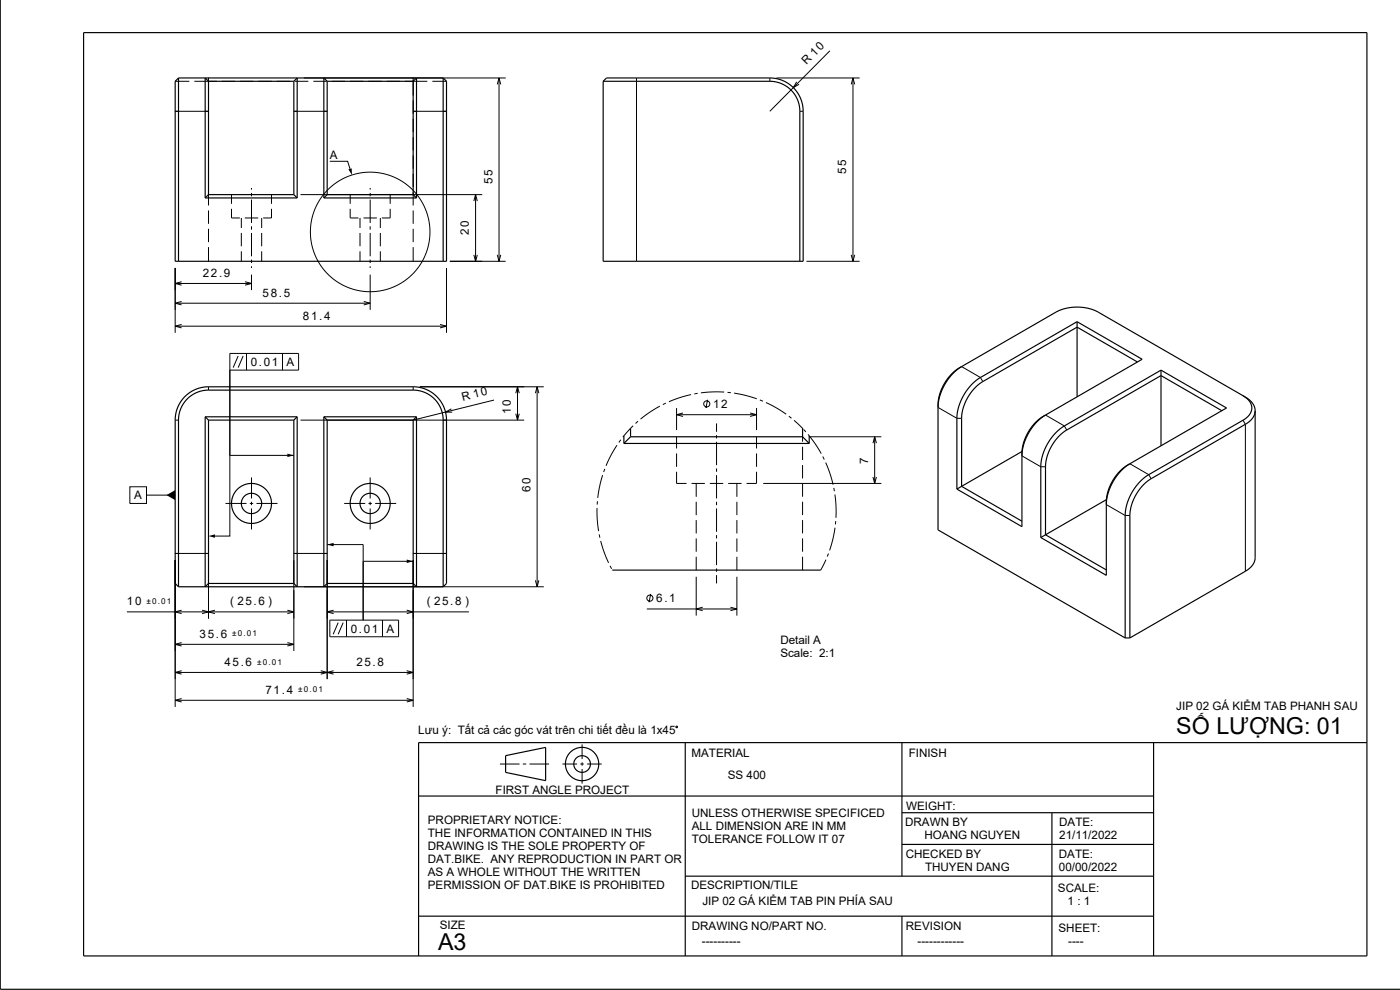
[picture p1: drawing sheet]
<svg xmlns="http://www.w3.org/2000/svg" width="420mm" height="297mm" viewBox="0 0 420 297" stroke-linecap="round" stroke-linejoin="round" font-family="sans-serif">
<g fill="none" stroke="#000" stroke-width=".3">
<path d="M248.9 15.3l-18 18.1M52.5 33.4h10.2M52.6 24.4h4.2M58.3 24.4h6.7M62.6 23.3v5.3M62.6 30.1v4M62.6 35.6v4M66.5 24.4h4M72 24.4h4M77.5 24.4h4M83 24.4h4M88.1 33.4h10.2"/>
<path d="M88.5 24.4h4M91.2 23.4h60.5M94 24.4h4M99.5 24.4h4M105 24.4h4M110.5 24.4h4M116 24.4h4M121.5 24.4h6.7M123.9 33.4h10.2M124 23.3v5.3M124 30.1v4M124 35.6v4"/>
<path d="M129.7 24.4h4.3M149.2 25.3l.5-1.9 .5 1.9M149.7 23.4v55M191 23.4v55M230.9 23.4v1M232.9 23.4h25M239 24.6l-1 1.7 1.7-1M239.9 33.4h1.1M255.4 25.3l.5-1.9 .5 1.9M255.9 23.4v55M62.6 41.1v4M62.6 46.6v4"/>
<path d="M62.6 52.1v4M62.6 57.6v4M69.5 58.4v2.7M75.5 56.4v.5M75.5 57.9v1M75.5 59.9v7M81.5 58.4v2.7M90.2 58.4h54.5M99 48.4h5.3l.7 2.3M105.1 58.4v2.7M111.1 56.4v.5M111.1 57.9v1"/>
<path d="M111.1 59.9v7M117.1 58.4v2.7M124 41.1v4M124 46.6v4M124 52.1v4M124 57.6v4M142.7 58.4v20M62.6 63.1v4M62.6 68.6v4M62.6 74.1v4.3M69.5 62.6v2.8h2.5M72.4 65.4v3"/>
<path d="M72.4 69.9v4M72.4 75.4v3M73.5 65.4h4M75.5 67.9v1M75.5 69.9v7M75.5 77.9v1M75.5 79.9v.5M78.5 65.4v3M78.5 69.9v4M78.5 75.4v3M81.5 62.6v2.8h-2.5M105.1 62.6v2.8h2.5"/>
<path d="M108 65.4v3M108 69.9v4M108 75.4v3M109.1 65.4h4M111.1 67.9v1M111.1 69.9v7M111.1 77.9v1M111.1 79.9v.5M114.1 65.4v3M114.1 69.9v4M114.1 75.4v3M117.1 62.6v2.8h-2.5"/>
<path d="M124 63.1v4M124 68.6v4M124 74.1v4.3M135 78.4h16.7M142.2 76.5l.5 1.9 .5-1.9M142.2 60.3l.5-1.9 .5 1.9M149.2 76.5l.5 1.9 .5-1.9M241.9 78.4h16M255.4 76.5l.5 1.9 .5-1.9M52.6 80.4v19.5M52.6 97.9h81.4M52.6 85h22.9"/>
<path d="M52.6 91h58.5M54.5 97.3l-1.9 .6 1.9 .5M54.5 84.5l-1.9 .5 1.9 .6M54.5 90.4l-1.9 .6 1.9 .5M73.5 84.5l2 .5-2 .6M75.5 82.4v4.6M109.1 90.4l2 .6-2 .5M111.1 82.4v10.6M132 97.3l2 .6-2 .5M134 80.4v19.5M62.6 116v1M71.5 106.8l-1.5 3.5"/>
<path d="M73 106.8l-1.5 3.5M74 106v5M84.8 106v5M124 116v1M126 116h37.1M154.7 118l.6-2 .5 2M155.3 116v10M160.6 118l.5-2 .6 2M161.1 116v60M207.3 118.4l-3.4 .9-3.2 1.2M209.3 118l-1 .2M212.3 119.9l-.5 2.5"/>
<path d="M217.3 117.6h-3.5l-3.5 .3M218.3 117.7l1 .1M220.2 117.9l3.5 .7 3.3 1M228 120l.9 .4M288.5 110l5.6 3.2 .7 1.3M52.6 126h1M88.2 136.6h-19.2v-30.6h20.6v5h-20.6v49.8h-4.5M90.2 126h67.1M135.4 122.7l-1.7 .9 2 .1M148.2 120l-24.2 6M154.7 124.1l.6 1.9 .5-1.9M185.1 133.6l-1.8 3-1.5 3.1"/>
<path d="M186.2 131.9l-.5 .8M189.9 127.7l-3 3.4M191.4 126.4l-.7 .6M198 121.8l-2.8 1.7-3 2.2M199.8 120.9l-.9 .5M203 122.4v6.6M203 131v3.5M203 136v4M203 124.4h24M204.9 123.9l-1.9 .5 1.9 .5M215 127v2.5M215 130.5v1"/>
<path d="M215 132.5v7M225 123.9l2 .5-2 .5M227 122.4v6.6M227 131v3.5M227 136v4M229.8 120.8l3.1 1.6 3 1.9M236.7 124.9l.7 .6M238.2 126.1l2.6 2.4M240.8 128.5v.1M240.8 128.5v4M240.8 134v4M240.8 139.5v4"/>
<path d="M241.1 128.8l.7 .8M242.4 130.3l2.1 2.8 1.9 3M242.8 131h21.6M246.8 137l.5 .9M247.7 138.8l1.3 3.2 .9 3.4M261.9 133l.5-2 .5 2M262.4 131v14M281.4 122.2l5.7 3.3h1.4M306.6 136.8l5.6 3.2h1.5M313.7 124.5l5.6 3.3 .7 1.2M339 139.1l5.6 3.3 .7 1.2M372.9 126.1l.7 1.2v44.1"/>
<path d="M39 146h5v5h-5zM44 148.5h8.6M67.7 151h6.3M75 151h1M75.5 143.2v6.3M75.5 150.5v1M75.5 152.5v6.3M77 151h6.3M103.3 151h6.3M110.6 151h1M111.1 143.2v6.3M111.1 150.5v1"/>
<path d="M111.1 152.5v6.3M112.6 151h6.3M179.1 152.4l.1 3.2 .4 3.7M179.2 150.4v1M180.8 142.5l-1 3.7-.5 3.2M181.4 140.7l-.3 .9M203 141.5v3.5h3M207.5 145h4M208.9 145v4M208.9 150.5v4M208.9 156v4M213 145h4"/>
<path d="M215 140.5v1M215 142.5v7M215 150.5v1M215 152.5v7M218.5 145h4M221.1 145v4M221.1 150.5v4M221.1 156v4M227 141.5v3.5h-3M229 145h35.4M240.8 145v4M240.8 150.5v4"/>
<path d="M240.8 156v4M250.1 146.4l.2 1M250.5 148.3l.3 3.5v3.5M250.5 158.3l-.6 3.5-1 3.3M250.7 156.3l-.1 1M261.9 143.1l.5 1.9 .5-1.9M331.9 151.4l5.7 3.2h1.4M52.5 166h10.2M52.6 168v44.1M62.6 168v17.6M88.1 166h10.2M88.2 168v27.3"/>
<path d="M91.2 176h71.9M98.2 168v35.7M98.2 163.4h10.8v22.6M109 168.4h15M123.9 166h10.2M124 168v44.1M160.6 174.1l.5 1.9 .6-1.9M179.8 160.3l.2 1M180.2 162.3l1.1 3.6 1.3 3M183 169.7l.5 .9M183.7 170.9v.1M195.2 178.2l-.5 2.5"/>
<path d="M208.9 161.5v4M208.9 167v4M208.9 173v11.7M215 160.5v1M215 162.5v7M215 170.5v1M215 172.5v2.5M221.1 161.5v4M221.1 167v4M221.1 173v11.7M240.8 161.5v4M240.8 167v4"/>
<path d="M247.8 167.9l-1.6 3.1M248.5 166.1l-.3 .9M38.1 183.6h50.1M52.6 193.3h35.6M54.5 183l-1.9 .6 1.9 .5M54.5 192.8l-1.9 .5 1.9 .5M60.6 183l2 .6-2 .5M64.5 183l-1.9 .6 1.9 .5M86.2 192.8l2 .5-2 .5M86.2 183l2 .6-2 .5M98.2 183.6h42.5M99 186h20.6v5h-20.6z"/>
<path d="M100.1 183l-1.9 .6 1.9 .5M101.5 186.8l-1.5 3.5M103 186.8l-1.5 3.5M104 186v5M114.7 186v5M122 183l2 .6-2 .5M194 182.7h27.1M210.8 182.2l-1.9 .5 1.9 .5M219.1 182.2l2 .5-2 .5M52.6 201.7h71.4M52.6 210.1h71.4M54.5 201.2l-1.9 .5 1.9 .5"/>
<path d="M54.5 209.6l-1.9 .5 1.9 .5M96.2 201.2l2 .5-2 .5M100.1 201.2l-1.9 .5 1.9 .5M122 209.6l2 .5-2 .5M122 201.2l2 .5-2 .5M202.8 218l.3-.2 .2 .4-.4 .1zM150 229.2h5.9M156.9 229.2h1M158.9 229.2h5.8M168.7 229.2h4.4M174.1 229.2h1M174.6 223.3v4.4"/>
<path d="M174.6 228.7v1M174.6 230.7v4.4M176.1 229.2h4.4"/>
<circle cx="111.1" cy="69.6" r="17.9"/>
<circle cx="212" cy="121.2" r=".91"/>
<circle cx="195" cy="179.4" r=".92"/>
</g>
<g fill="none" stroke="#000" stroke-width=".35">
<path d="M.1 0v296.8h419.9M25.1 9.8h385v277h-385zM53.6 23.4l-1 1v54h81.4v-54l-1-1M53.6 23.4v55M53.6 23.4h79.4M62.6 24.4v34M62.6 24.4h25.6M62.6 24.4l-1-1v36M88.2 24.4v34M88.2 24.4l1-1v36M98.2 24.4h25.8M98.2 24.4v34"/>
<path d="M98.2 24.4l-1-1v36M124 24.4v34M124 24.4l1-1v36M133 23.4v55M181 24.4h50.3l3.2 .7 2.5 1.6 1.2 1.3 .9 1.5 .6 1.7 .2 1.7v45.5M181 24.4l1-1h49.4l1.7 .2 1.7 .6 1.6 .8 1.3 1 1.2 1.3 1.1 1.7 .6 1.9 .3 1.7 .1 45.8h-60zM61.6 59.4h27.6M62.6 58.4h25.6M62.6 58.4l-1 1M88.2 58.4l1 1M97.2 59.4h27.8M98.2 58.4h25.8"/>
<path d="M98.2 58.4l-1 1M124 58.4l1 1M323.1 96.5l19.5 11.3-29.8 17.2-1.9 1.5-1.6 1.9-1.9 3.4-.8 3.4v22.8l-19.5-11.3M323.1 96.5l-29.3 17-1.9 1.5-1.9 2.2-1.9 3.5-1 3.6v22.4M323.1 96.5v22.5M288.5 110l-2.5 1.7-2 2.3-1.7 3.1-.8 2.9-.1 39 56.2 32.4M288.5 110l28.9-16.7 1.7-.6 2.1-.5 4.2 .1 2.1 .5 1.8 .7 44.4 25.7 1.2 .9 .9 1 .5 1 .2 1.1M288.5 110l-2.8 2.2-2.2 3-1.5 3.3-.6 3.7M341.2 108.6l-18.1-10.5-29 16.8-1.8 1.7-1.8 2.3-1.2 2.5-.7 2.5-.1 22M348.3 111l-29.3 17-2.1 1.7-1.7 2-2 3.7-.9 3.6-.1 22.3M348.3 111l19.7 11.4-29 16.7M348.3 111v22.7"/>
<path d="M372.9 118.7l1.8 1.5 .8 1.7-.2 1.7-1.1 1.6-30.1 17.5-2.9 2.7-2.1 3.3-1 2.5-.5 2.9v37.3M61.6 125v51l1-1M61.6 125h27.6M61.6 125l1 1M62.6 126v49M62.6 126h25.6M88.2 126v49M89.2 125v51l-1-1M89.2 125l-1 1M97.2 125v51l1-1M97.2 125h27.8M97.2 125l1 1"/>
<path d="M98.2 126v49M98.2 126h25.8M124 126v49M125 125v51l-1-1M125 125l-1 1M187.2 133h55.6M187.2 130.8v2.2M189.2 131h51.6M189.2 128.5v2.5M189.2 131l-2 2M240.8 128.5v2.5M240.8 131l2 2"/>
<path d="M242.8 130.8v2.2M306.6 135.4l-18.1 10.5M313.7 124.5l-2.6 2.1-2.4 3.1-1.6 3.6-.5 3.5M339 139.1l-2.1 1.4-2.1 2.3-1.7 2.8-1 2.9-.2 1.9v22.2l-19.7-11.3M339 139.1l-2.6 2.1-2.4 3.1-1.6 3.6-.5 3.5M366.5 123.2l-18.2-10.5-28.5 16.4-1.9 1.5-1.5 1.8-1.8 3.3-.9 3.6v21.1l18.2 10.6M376.5 123.2v44.2l-.4 1.7-1.1 1.3-1.4 1-34.6 20M376.5 123.2l-.5 1.9-1.7 1.8-29.3 16.9-2.2 1.9-2.1 2.8-1.2 3-.5 2.8v37.1M288.5 145.9l18.1 10.5M288.5 145.9l-1.4 .8M331.9 149.9l-19.7 11.4M53.6 176l-1-1 .1-50.4 .4-1.7 .7-1.6 .9-1.5 1.2-1.3 3-1.8 1.7-.5 1.7-.2h61.9l3.1 .6 1.6 .8 1.5 1 1.5 1.6 1.1 1.7 .6 1.9 .3 1.9 .1 49.5-1 1"/>
<path d="M53.6 176l.1-51.3 1-3.1 1.9-2.3 2.8-1.7 3.2-.6h61.7l3 .7 2.5 1.5 1.2 1.3 1 1.4 .7 1.9 .2 1.7 .1 50.5M53.6 176h79.4M62.6 175h25.6M98.2 175h25.8M183.7 171h62.5M337.6 191.4h1.4M125.6 238.8h220.5M151.7 226.7l12-2.5v10l-12-2.5zM205.6 222.8v64M270.6 222.8v40.1M346.1 222.8v64M410.1 222.8h-284.5v64"/>
<path d="M270.6 243.8h75.5M270.6 253.3h75.5M315.6 243.8v43M125.6 274.8h220.5M205.6 262.9h140.5M270.6 274.8v12"/>
<circle cx="75.5" cy="151" r="3.1"/>
<circle cx="75.5" cy="151" r="6"/>
<circle cx="111.1" cy="151" r="6"/>
<circle cx="111.1" cy="151" r="3.1"/>
<circle cx="174.6" cy="229.2" r="2.5"/>
<circle cx="174.6" cy="229.2" r="5"/>
</g>
<g fill="#000">
<path d="M104.5 50.8l1-.3 .1 2z" fill-rule="evenodd"/>
<path d="M86.2 136.1l2 .5-2 .5z" fill-rule="evenodd"/>
<path d="M50 148.5l2.6-1.5v3z" fill-rule="evenodd"/>
<path d="M62.6 160.8l1.9-.5v1z" fill-rule="evenodd"/>
<path d="M98.2 163.4l1.9-.5v1z" fill-rule="evenodd"/>
<path d="M122 167.9l2 .5-2 .5z" fill-rule="evenodd"/>
</g>
<g font-size="7">
<text x="352.9" y="220.2">SỐ LƯỢNG: 01</text>
<text x="131.4" y="284.9">A3</text>
</g>
<g font-size="3.5">
<text x="242" y="19.5" transform="rotate(-45 242 19.5)">R 10</text>
<text x="99" y="47.6">A</text>
<text x="253.9" y="52.2" transform="rotate(-90 253.9 52.2)">55</text>
<text x="147.7" y="55.1" transform="rotate(-90 147.7 55.1)">55</text>
<text x="140.7" y="70.4" transform="rotate(-90 140.7 70.4)">20</text>
<text x="60.8" y="83">22.9</text>
<text x="78.8" y="89">58.5</text>
<text x="90.9" y="95.9">81.4</text>
<text x="75.2" y="109.8">0.01</text>
<text x="86" y="109.8">A</text>
<text x="138.8" y="120.3" transform="rotate(-14 138.8 120.3)">R 10</text>
<text x="153.3" y="124.2" transform="rotate(-90 153.3 124.2)">10</text>
<text x="213.9" y="122.4">12</text>
<text x="260.4" y="139.2" transform="rotate(-90 260.4 139.2)">7</text>
<text x="40.3" y="149.8">A</text>
<text x="159.1" y="147.6" transform="rotate(-90 159.1 147.6)">60</text>
<text x="38.1" y="181.6">10</text>
<text x="69" y="181.6">( 25.6 )</text>
<text x="128" y="181.6">( 25.8 )</text>
<text x="196.9" y="180.7">6.1</text>
<text x="59.9" y="191.3">35.6</text>
<text x="105.2" y="189.8">0.01</text>
<text x="116" y="189.8">A</text>
<text x="234.1" y="193.2">Detail A</text>
<text x="234.1" y="197.1">Scale: 2:1</text>
<text x="67.3" y="199.7">45.6</text>
<text x="106.9" y="199.7">25.8</text>
<text x="79.7" y="208.1">71.4</text>
<text x="352.9" y="213.1">JIP 02 GÁ KIỂM TAB PHANH SAU</text>
<text x="125.5" y="220.3">Lưu ý: Tất cả các góc vát trên chi tiết đều là 1x45</text>
<text x="207.5" y="227.2">MATERIAL</text>
<text x="272.6" y="227.1">FINISH</text>
<text x="218.3" y="233.7">SS 400</text>
<text x="148.7" y="238.2">FIRST ANGLE PROJECT</text>
<text x="207.5" y="245.1">UNLESS OTHERWISE SPECIFICED</text>
<text x="271.8" y="243">WEIGHT:</text>
<text x="128.4" y="247.3">PROPRIETARY NOTICE:</text>
<text x="128.4" y="251.2">THE INFORMATION CONTAINED IN THIS</text>
<text x="207.5" y="249">ALL DIMENSION ARE IN MM</text>
<text x="271.6" y="247.8">DRAWN BY</text>
<text x="277.4" y="251.7">HOANG NGUYEN</text>
<text x="317.8" y="247.7">DATE:</text>
<text x="317.8" y="251.7">21/11/2022</text>
<text x="128.4" y="255.1">DRAWING IS THE SOLE PROPERTY OF</text>
<text x="207.5" y="252.9">TOLERANCE FOLLOW IT 07</text>
<text x="271.7" y="257.4">CHECKED BY</text>
<text x="317.7" y="257.3">DATE:</text>
<text x="128.4" y="259">DAT.BIKE. ANY REPRODUCTION IN PART OR</text>
<text x="128.4" y="262.9">AS A WHOLE WITHOUT THE WRITTEN</text>
<text x="277.5" y="261.3">THUYEN DANG</text>
<text x="317.7" y="261.2">00/00/2022</text>
<text x="128.4" y="266.8">PERMISSION OF DAT.BIKE IS PROHIBITED</text>
<text x="207.3" y="266.7">DESCRIPTION/TILE</text>
<text x="317.4" y="267.6">SCALE:</text>
<text x="210.7" y="271.5">JIP 02 GÁ KIỂM TAB PIN PHÍA SAU</text>
<text x="320.3" y="271.5">1 : 1</text>
<text x="132" y="278.6">SIZE</text>
<text x="207.6" y="278.9">DRAWING NO/PART NO.</text>
<text x="271.8" y="278.9">REVISION</text>
<text x="317.6" y="279.5">SHEET:</text>
<text x="210.6" y="283.6">----------</text>
<text x="275.3" y="283.6">------------</text>
<text x="320.5" y="283.4">----</text>
</g>
<g font-size="2.4">
<text x="43.9" y="181.2">±0.01</text>
<text x="69.7" y="190.9">±0.01</text>
<text x="77.1" y="199.4">±0.01</text>
<text x="89.5" y="207.7">±0.01</text>
</g>
</svg>
